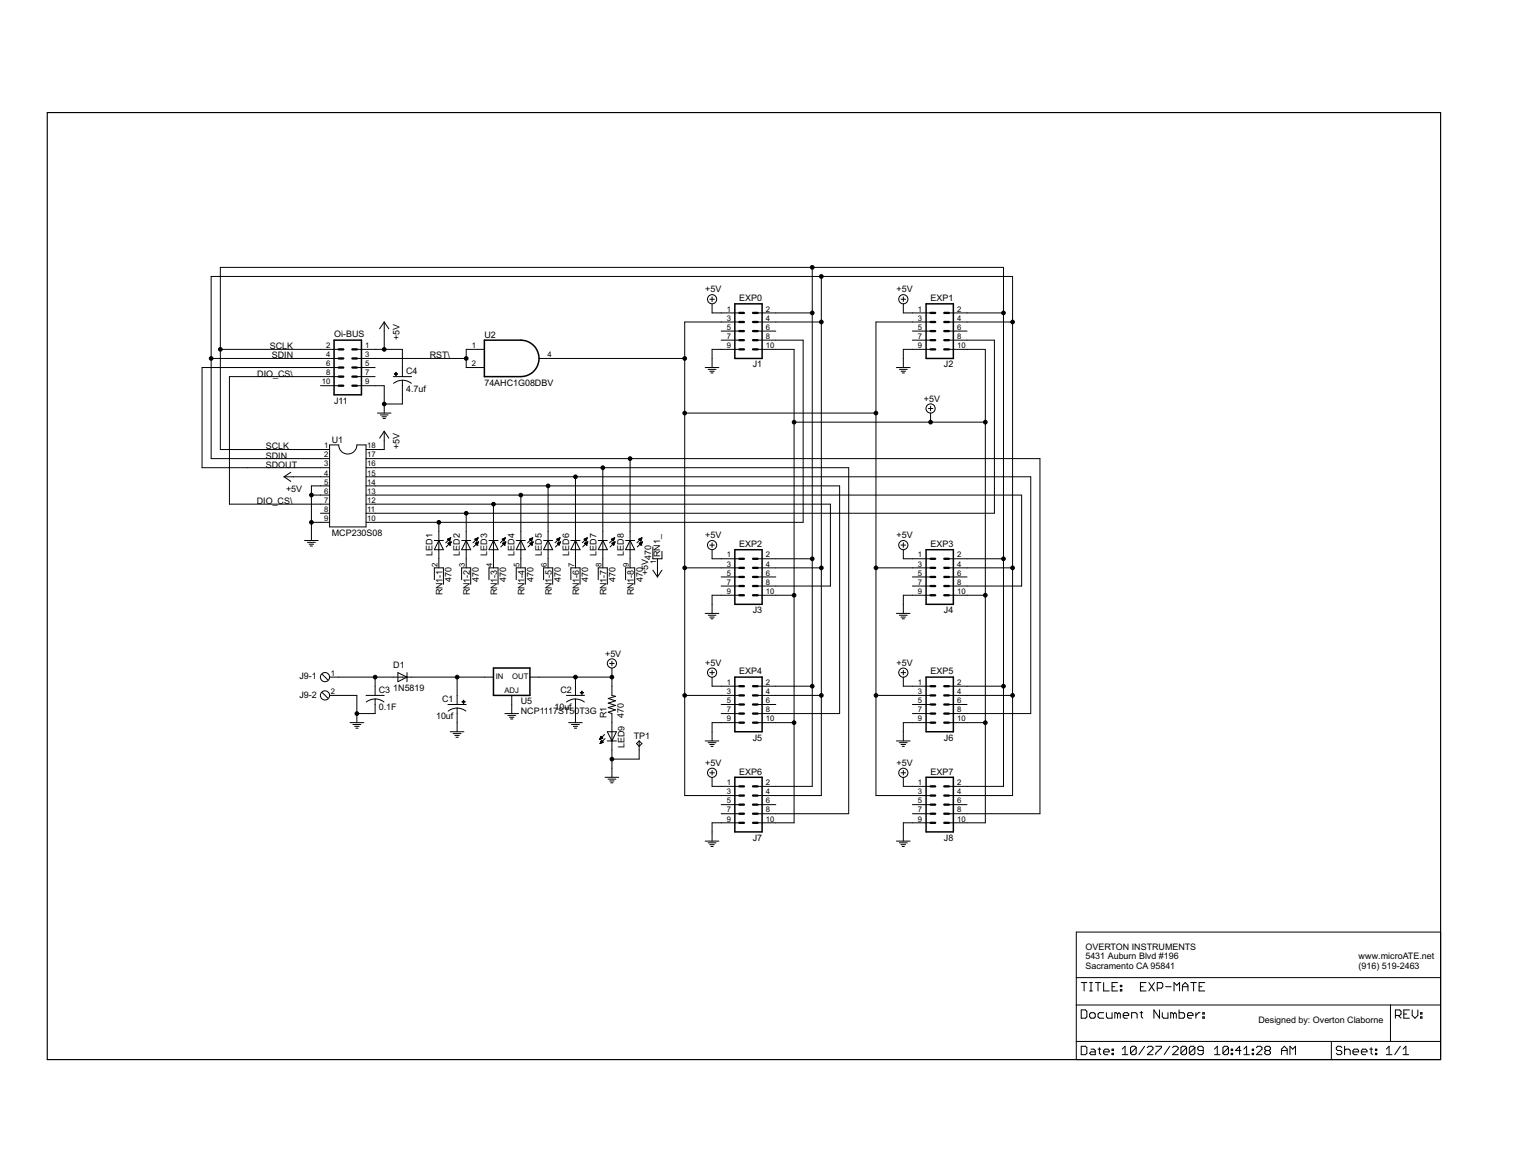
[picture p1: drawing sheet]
<svg xmlns="http://www.w3.org/2000/svg" width="279mm" height="216mm" viewBox="0 0 279 216" stroke-linecap="round" stroke-linejoin="round" font-family="sans-serif">
<g fill="#000" stroke="#000" stroke-width=".18">
<path d="M38.9 50.9h112.3zM40.6 49.2h108.9zM70.7 59.3l.9 1.2zM126 59.3h6.7zM130.6 55.1h.9zM131.1 55.9v1.7zM131.1 54.7v.8zM131.1 57.6h1.6zM132.7 57.6h3.4zM132.7 59.3h3.4zM142.8 57.6h6.7zM142.8 59.3h8.4z"/>
<path d="M139.4 57.6h3.4zM139.4 59.3h3.4zM149.5 49.2h35.2zM149.5 49.2v8.4zM149.5 57.6v45.2zM151.2 50.9h35.2zM151.2 50.9v8.4zM161.2 59.3h6.7zM165.8 55.1h.9zM166.3 55.9v1.7zM166.3 54.7v.8zM166.3 57.6h1.6z"/>
<path d="M167.9 57.6h3.4zM167.9 59.3h3.4zM174.6 57.6h3.4zM174.6 59.3h3.4zM178 57.6h6.7zM184.7 49.2v8.4zM178 59.3h8.4zM186.4 50.9v8.4zM37.2 67.6v18.5zM38.9 66h20.1zM38.9 50.9v15.1zM40.6 64.3h18.4z"/>
<path d="M40.6 49.2v15.1zM42.2 69.3h16.8zM37.2 67.6h21.8zM59 64.3h3.3zM59 66h3.3zM59 67.6h3.3zM59 69.3h3.3zM59 71h3.3zM69 64.3h1.7zM69 71h1.7zM69 66h16.8zM65.7 64.3h3.3z"/>
<path d="M65.7 66h3.3zM65.7 67.6h3.3zM65.7 69.3h3.3zM65.7 71h3.3zM70.7 59.3l-.8 1.2zM70.7 60.9v3.4zM70.7 71v3.4zM70.7 74.4h3.4zM70.7 79.4l.9 1.2zM70.7 59.3v1.6zM70.7 74.4v1.6zM70.5 77h.4z"/>
<path d="M70.3 76.7h.8zM70 76.4h1.4zM69.5 76h2.5zM72.4 69.3h3.4zM74.1 64.3v3.3zM70.7 64.3h3.4zM74.1 72.7v1.7zM74.1 70v1zM74.1 67.6v1.7zM74.1 71v1.7zM85.8 64.3v1.7zM85.8 66v1.6z"/>
<path d="M85.8 64.3h3.4zM85.8 67.6h3.4zM102.6 66h23.4zM99.2 66h3.4zM126 66v10zM126 59.3v6.7zM126 76h35.2zM131.1 64.3v1.7zM131.1 66v1.6zM130.9 68.6h.4zM130.6 68.3h.9zM130.3 68h1.5z"/>
<path d="M129.8 67.6h2.5zM131.1 64.3h1.6zM132.7 60.9h3.4zM132.7 62.6h3.4zM132.7 64.3h3.4zM139.4 60.9h3.4zM139.4 62.6h3.4zM139.4 64.3h3.4zM146.2 64.3v13.4zM142.8 64.3h3.4zM146.2 77.7h25.1zM142.8 62.6h5z"/>
<path d="M161.2 59.3v16.7zM166.3 64.3v1.7zM166.3 64.3h1.6zM166.3 66v1.6zM166.1 68.6h.4zM165.8 68.3h.9zM165.5 68h1.5zM165 67.6h2.5zM167.9 60.9h3.4zM167.9 62.6h3.4zM167.9 64.3h3.4zM170.9 75.2h.8z"/>
<path d="M171.3 77.7h10.1zM171.3 76v1.7zM171.3 74.8v.8zM174.6 60.9h3.4zM174.6 62.6h3.4zM174.6 64.3h3.4zM181.4 64.3v13.4zM178 64.3h3.4zM178 62.6h5zM37.2 86.1h8.4zM38.9 84.4h20.1zM38.9 66v18.4z"/>
<path d="M40.6 82.7h18.4zM40.6 64.3v18.4zM42.2 69.3v23.5zM45.6 86.1h13.4zM52.3 87.8l1.2 .8zM52.3 87.8l1.2-.9zM54 87.8h5zM52.3 87.8h1.7zM57.3 91.1v5zM57.3 96.1v1.7zM57.3 89.4v1.7zM57.3 97.8v1.7z"/>
<path d="M56.6 99.8h1.4zM56 99.5h2.6zM57.3 91.1h1.7zM57.3 96.1h1.7zM57.3 89.4h1.7zM42.2 92.8h16.8zM59 82.7h1.7zM59 84.4h1.7zM59 86.1h1.7zM59 87.8h1.7zM59 89.4h1.7zM59 91.1h1.7z"/>
<path d="M59 92.8h1.7zM59 94.5h1.7zM59 96.1h1.7zM60.7 81.9v15.1zM60.7 97h6.7zM60.7 81.9h1.6zM67.4 81.9v15.1zM65.7 81.9h1.7zM69 82.7h1.7zM69 96.1h11.8zM69 94.5h16.8zM69 92.8h21.8z"/>
<path d="M69 91.1h26.9zM69 89.4h31.9zM69 87.8h36.9zM69 86.1h42zM69 84.4h47zM67.4 96.1h1.6zM67.4 94.5h1.6zM67.4 92.8h1.6zM67.4 91.1h1.6zM67.4 89.4h1.6zM67.4 87.8h1.6zM67.4 86.1h1.6z"/>
<path d="M67.4 84.4h1.6zM67.4 82.7h1.6zM70.7 79.4l-.8 1.2zM70.7 81v1.7zM70.7 79.4v1.6zM79.9 99.5h.9zM80.8 96.1h67zM80.8 96.1v1.7zM80.8 99.5l.8 1.7zM80.8 99.5h.8zM80.8 97.8v1.7zM82 99.9l1-.9z"/>
<path d="M82.4 99.3l.6-.3zM82.4 99.2h.4zM82.4 99.3h.4zM82.4 100l.6-.3zM82.5 100h.4zM82.5 99.4h.3zM82.6 99.2h.3zM82.6 99.9h.4zM82.6 99.5h.1zM82.4 99.3l.3 .3zM82.7 99.1h.2zM82.8 99.8h.2z"/>
<path d="M83 99l-.3 .6zM83 99.7l-.2 .6zM85 99.5h.8zM85.8 94.5h97.2zM85.8 94.5v3.3zM85.8 99.5l.8 1.7zM85.8 99.5h.8zM85.8 97.8v1.7zM87.1 99.9l.9-.9zM87.4 99.3l.6-.3zM87.4 99.3h.5zM87.4 99.2h.5z"/>
<path d="M87.5 100l.6-.3zM87.5 100h.5zM87.5 99.4h.3zM87.6 99.4h.2zM87.6 99.2h.3zM87.7 99.5h.1zM87.7 99.9h.3zM87.4 99.3l.3 .3zM87.8 99.1h.1zM87.8 99.8h.2zM88 99l-.3 .6zM88.1 99.7l-.3 .6z"/>
<path d="M90 99.5h.8zM90.8 92.8h62zM90.8 92.8v5zM90.8 99.5l.9 1.7zM90.8 99.5h.9zM90.8 97.8v1.7zM92.1 99.9l.9-.9zM92.4 99.3l.6-.3zM92.5 99.2h.4zM92.5 99.3h.4zM92.5 100l.6-.3zM92.5 100h.5z"/>
<path d="M92.5 99.4h.4zM92.6 99.4h.2zM92.6 99.2h.3zM92.7 99.5h.1zM92.7 99.9h.3zM92.4 99.3l.4 .3zM92.8 99.1h.2zM92.9 99.8h.1zM93 99l-.2 .6zM93.1 99.7l-.3 .6zM95 99.5h.9zM95.9 91.1h92.1z"/>
<path d="M95.9 91.1v6.7zM95.9 99.5l.8 1.7zM95.9 99.5h.8zM95.9 97.8v1.7zM97.1 99.9l.9-.9zM97.5 99.3l.5-.3zM97.5 99.2h.4zM97.5 99.3h.4zM97.5 100l.6-.3zM97.6 100h.4zM97.6 99.4h.3zM97.6 99.2h.4z"/>
<path d="M97.7 99.5h.1zM97.7 99.9h.3zM97.5 99.3l.3 .3zM97.8 99.1h.2zM97.9 99.8h.2zM98 99l-.2 .6zM98.1 99.7l-.2 .6zM100.1 99.5h.8zM100.9 89.4h53.6zM100.9 89.4v8.4zM100.9 99.5l.8 1.7zM100.9 99.5h.8z"/>
<path d="M100.9 97.8v1.7zM102.2 99.9l.9-.9zM102.5 99.3l.6-.3zM102.5 99.2h.5zM102.5 99.3h.4zM102.6 100l.5-.3zM102.6 100h.5zM102.6 99.4h.3zM102.7 99.4h.2zM102.7 99.2h.3zM102.7 99.5h.1zM102.8 99.9h.3z"/>
<path d="M102.5 99.3l.3 .3zM102.8 99.1h.2zM102.9 99.8h.2zM103.1 99l-.3 .6zM103.1 99.7l-.2 .6zM105.1 99.5h.8zM105.9 87.8h83.8zM105.9 87.8v10zM105.9 99.5l.9 1.7zM105.9 99.5h.9zM105.9 97.8v1.7zM107.2 99.9l.9-.9z"/>
<path d="M107.5 99.3l.6-.3zM107.5 99.2h.5zM107.6 99.3h.4zM107.6 100l.6-.3zM107.6 100h.5zM107.6 99.4h.3zM107.7 99.4h.2zM107.7 99.2h.3zM107.8 99.5h.1zM107.8 99.9h.3zM107.5 99.3l.3 .3zM107.9 99.1h.2z"/>
<path d="M107.9 99.8h.2zM108.1 99l-.3 .6zM108.2 99.7l-.3 .6zM110.1 99.5h.9zM111 86.1h45.2zM111 86.1v11.7zM111 99.5l.8 1.7zM111 99.5h.8zM111 97.8v1.7zM112.2 99.9l.9-.9zM112.5 99.3l.6-.3zM112.6 99.3h.4z"/>
<path d="M112.6 99.2h.4zM112.6 100l.6-.3zM112.6 100h.5zM112.7 99.4h.3zM112.7 99.4h.2zM112.7 99.2h.4zM112.8 99.5h.1zM112.8 99.9h.3zM112.5 99.3l.4 .3zM112.9 99.1h.2zM113 99.8h.2zM113.1 99l-.2 .6z"/>
<path d="M113.2 99.7l-.2 .6zM115.1 99.5h.9zM116 84.4h75.4zM116 84.4v13.4zM116 99.5l.8 1.7zM116 99.5h.8zM116 97.8v1.7zM117.2 99.9l1-.9zM117.6 99.3l.6-.3zM117.6 99.2h.4zM117.6 99.3h.4zM117.6 100l.6-.3z"/>
<path d="M117.7 100h.4zM117.7 99.4h.3zM117.8 99.4h.2zM117.8 99.2h.3zM117.8 99.9h.4zM117.8 99.5h.1zM117.6 99.3l.3 .3zM117.9 99.1h.2zM118 99.8h.2zM118.2 99l-.3 .6zM118.2 99.7l-.2 .6zM147.8 62.6v33.5z"/>
<path d="M152.8 92.8v15.1zM154.5 89.4v41.9zM156.2 86.1v63.7zM183 62.6v31.9zM188 91.1v16.8zM189.7 87.8v43.5zM191.4 84.4v65.4zM57.1 100.5h.4zM56.9 100.2h.8zM80.8 99.5l-.9 1.7zM79.9 101.2h.9zM79.9 104.5v2.2z"/>
<path d="M80.8 101.2v1.6zM80.8 101.2h.8zM80.8 99.5v1.7zM80.8 102.8v1.7zM79.9 104.5h1.7zM81.6 104.5v3zM83 99.7l-.9 1zM82.5 100.1h.4zM82.6 100.1h.3zM82.6 100.2h.2zM82.7 100.3h.1zM82.4 100l.4 .3z"/>
<path d="M85.8 99.5l-.8 1.7zM85 101.2h.8zM85 104.5v2.2zM85.8 101.2v1.6zM85.8 101.2h.8zM85.8 99.5v1.7zM85.8 102.8v1.7zM85 104.5h1.6zM86.6 104.5v3zM88.1 99.7l-1 1zM87.5 100.1h.4zM87.6 100.1h.3z"/>
<path d="M87.7 100.2h.2zM87.7 100.3h.1zM87.5 100l.3 .3zM90.8 99.5l-.8 1.7zM90 101.2h.8zM90 104.5v2.2zM90.8 101.2v1.6zM90.8 101.2h.9zM90.8 99.5v1.7zM90.8 102.8v1.7zM90 104.5h1.7zM91.7 104.5v3z"/>
<path d="M93.1 99.7l-.9 1zM92.6 100.1h.4zM92.6 100.1h.3zM92.7 100.2h.2zM92.8 100.3h.1zM92.5 100l.3 .3zM95.9 99.5l-.9 1.7zM95 101.2h.9zM95 104.5v2.2zM95.9 101.2v1.6zM95.9 101.2h.8zM95.9 99.5v1.7z"/>
<path d="M95.9 102.8v1.7zM95 104.5h1.7zM96.7 104.5v3zM97.2 100.7l.9-1zM97.6 100.1h.4zM97.7 100.1h.3zM97.7 100.2h.2zM97.8 100.3h.1zM97.5 100l.4 .3zM100.9 99.5l-.8 1.7zM100.1 101.2h.8zM100.1 104.5v2.2z"/>
<path d="M100.9 101.2v1.6zM100.9 101.2h.8zM100.9 99.5v1.7zM100.9 102.8v1.7zM100.1 104.5h1.6zM101.7 104.5v3zM103.1 99.7l-.9 1zM102.6 100.1h.4zM102.7 100.1h.3zM102.8 100.2h.2zM102.8 100.3h.1zM102.6 100l.3 .3z"/>
<path d="M105.9 99.5l-.8 1.7zM105.1 101.2h.8zM105.1 104.5v2.2zM105.9 101.2v1.6zM105.9 101.2h.9zM105.9 99.5v1.7zM105.9 102.8v1.7zM105.1 104.5h1.7zM106.8 104.5v3zM107.3 100.7l.9-1zM107.7 100.1h.4zM107.7 100.1h.3z"/>
<path d="M107.8 100.2h.2zM107.9 100.3h.1zM107.6 100l.3 .3zM111 99.5l-.9 1.7zM110.1 101.2h.9zM110.1 104.5v2.2zM111 101.2v1.6zM111 101.2h.8zM111 99.5v1.7zM111 102.8v1.7zM110.1 104.5h1.7zM111.8 104.5v3z"/>
<path d="M113.2 99.7l-.9 1zM112.7 100.1h.4zM112.8 100.1h.3zM112.8 100.2h.2zM112.9 100.3h.1zM112.6 100l.4 .3zM116 99.5l-.9 1.7zM115.1 101.2h.9zM115.1 104.5v2.2zM116 101.2v1.6zM116 101.2h.8zM116 99.5v1.7z"/>
<path d="M116 102.8v1.7zM115.1 104.5h1.7zM116.8 104.5v3zM118.2 99.7l-.9 1zM117.7 100.1h.4zM117.8 100.1h.3zM117.8 100.2h.2zM117.9 100.3h.1zM117.6 100l.4 .3zM120.2 102.8h1.6zM120.2 100.7v2.1zM121 102.8v1.7z"/>
<path d="M121 104.5v1.7zM120.2 104.9l.8 1.3zM121.8 101.5v1.3zM121.8 104.9l-.8 1.3zM126 76v28.5zM130.6 100.3h.9zM131.1 109.6v1.6zM131.1 111.2v1.7zM131.1 101.2v1.6zM131.1 99.9v.9zM130.9 113.9h.4zM130.6 113.6h.9z"/>
<path d="M130.3 113.2h1.5zM129.8 112.9h2.5zM131.1 102.8h1.6zM131.1 109.6h1.6zM126 104.5h6.7zM132.7 102.8h3.4zM132.7 104.5h3.4zM132.7 106.2h3.4zM132.7 107.9h3.4zM132.7 109.6h3.4zM142.8 109.6h3.4zM142.8 102.8h6.7z"/>
<path d="M142.8 104.5h8.4zM139.4 102.8h3.4zM139.4 104.5h3.4zM139.4 106.2h3.4zM139.4 107.9h3.4zM139.4 109.6h3.4zM146.2 77.7v31.9zM149.5 102.8v23.5zM151.2 59.3v45.2zM142.8 107.9h10zM161.2 76v28.5zM165.8 100.3h.9z"/>
<path d="M166.3 109.6v1.6zM166.3 109.6h1.6zM166.3 111.2v1.7zM166.3 101.2v1.6zM166.3 99.9v.9zM166.1 113.9h.4zM165.8 113.6h.9zM165.5 113.2h1.5zM165 112.9h2.5zM166.3 102.8h1.6zM161.2 104.5h6.7zM167.9 102.8h3.4z"/>
<path d="M167.9 104.5h3.4zM167.9 106.2h3.4zM167.9 107.9h3.4zM167.9 109.6h3.4zM178 109.6h3.4zM174.6 102.8h3.4zM174.6 104.5h3.4zM174.6 106.2h3.4zM174.6 107.9h3.4zM174.6 109.6h3.4zM181.4 77.7v31.9zM178 102.8h6.7z"/>
<path d="M184.7 57.6v45.2zM178 104.5h8.4zM186.4 59.3v45.2zM178 107.9h10zM59.3 124.1l1 1zM59.3 127.5l1 1zM62.3 128h3.4zM60.7 124.6h1.6zM60.7 128h1.6zM64.4 133h2.6zM65 133.3h1.4zM65.3 133.7h.8z"/>
<path d="M65.5 134h.4zM65.7 128v3.3zM65.7 131.3v1.7zM67.4 128h3.3zM65.7 131.3h3.3zM62.3 124.6h6.7zM69 124.6v1.7zM69 128.7v1zM69 126.3v1.7zM69 129.7v1.6zM69 124.6h3.4zM72.4 124.6h1.7z"/>
<path d="M73.2 125.5l1.7-.9zM73.2 123.8v1.7zM73.2 123.8l1.7 .8zM74.9 123.8v.8zM74.9 124.6v.9zM75.8 124.6h8.3zM74.1 124.6h1.7zM82.9 134.7h2.5zM83.4 135h1.5zM83.7 135.4h.8zM83.9 135.7h.4zM84.1 124.6h5.1z"/>
<path d="M84.1 124.6v3.4zM84.1 130.3v1zM84.1 128v1.7zM84.1 131.3v1.7zM84.1 133v1.7zM82.4 129.7h3.4zM89.2 124.6h1.6zM92.9 131.3h2.5zM93.5 131.7h1.4zM93.8 132h.8zM94 132.3h.4zM94.2 129.7v1.6z"/>
<path d="M94.2 128v1.7zM99.2 124.6h6.7zM97.5 124.6h1.7zM104.7 133h2.5zM105.2 133.3h1.4zM105.5 133.7h.8zM105.7 134h.4zM105.9 124.6h6.7zM105.9 124.6v1.7zM105.9 128.7v1zM105.9 126.3v1.7zM105.9 129.7v1.6z"/>
<path d="M105.9 131.3v1.7zM104.2 128h3.4zM110.6 135.5l-.2 .6zM110.4 136h.1zM110.4 136h.3zM110.4 135.9h.4zM110.7 136.3l-.3 .6zM110.5 135.8h.4zM110.5 136.8h.1zM110.5 135.8h.3zM110.5 136.7h.3zM110.5 135.7h.3z"/>
<path d="M110.5 136.7h.4zM110.6 136.6h.4zM110.6 135.6h.1zM110.6 136.5h.3zM110.6 135.5l.4 .4zM110.7 136.4h.1zM110.7 136.3l.3 .3zM110.4 136.1l.6-.2zM110.4 136.9l.6-.3zM111.3 135.2l-.9 .9zM111.4 136l-1 .9zM112 131.1l1.3-.4z"/>
<path d="M112 130.2l1.3-.4zM112 129.4l1.3-.4zM112 128.6l1.3-.4zM112.2 122.1h.9zM112.6 124.6v1.7zM112.6 138v1.7zM112.6 139.7h5zM112.6 126.3v1.7zM112.6 131.3v1.7zM112 131.1l.6 .2zM111.8 134.7l.8 1.7zM111.8 136.4h.8z"/>
<path d="M112.6 136.4v1.6zM112.6 133v1.7zM111.8 134.7h.8zM112.6 134.7v1.7zM112.6 123v1.6zM112.6 121.7v.8zM112 130.2l1.3 .5zM112 129.4l1.3 .4zM112 128.6l1.3 .4zM112.6 128l.7 .2zM113.5 134.7l-.9 1.7zM112.6 136.4h.9z"/>
<path d="M112.6 134.7h.9zM117.2 136.9l.4-.5zM117.6 138v1.7zM117.6 136.4v1.6zM117.6 136.4l.6 .5zM117.2 136.9l.4 .5zM118.2 136.9l-.6 .5zM126 104.5v23.5zM130.6 123.8h.9zM131.1 133v1.7zM131.1 133h1.6zM131.1 134.7v1.7z"/>
<path d="M131.1 124.6v1.7zM131.1 123.4v.8zM130.9 137.4h.4zM130.6 137h.9zM130.3 136.7h1.5zM129.8 136.4h2.5zM131.1 126.3h1.6zM126 128h6.7zM132.7 126.3h3.4zM132.7 128h3.4zM132.7 129.7h3.4zM132.7 131.3h3.4z"/>
<path d="M132.7 133h3.4zM142.8 133h3.4zM142.8 126.3h6.7zM142.8 128h8.4zM139.4 126.3h3.4zM139.4 128h3.4zM139.4 129.7h3.4zM139.4 131.3h3.4zM139.4 133h3.4zM146.2 109.6v23.4zM149.5 126.3v18.4zM151.2 104.5v23.5z"/>
<path d="M151.2 128v18.4zM142.8 131.3h11.7zM161.2 104.5v23.5zM165.8 123.8h.9zM166.3 133v1.7zM166.3 133h1.6zM166.3 134.7v1.7zM166.3 124.6v1.7zM166.3 123.4v.8zM166.1 137.4h.4zM165.8 137h.9zM165.5 136.7h1.5z"/>
<path d="M165 136.4h2.5zM166.3 126.3h1.6zM161.2 128h6.7zM167.9 126.3h3.4zM167.9 128h3.4zM167.9 129.7h3.4zM167.9 131.3h3.4zM167.9 133h3.4zM178 133h3.4zM174.6 126.3h3.4zM174.6 128h3.4zM174.6 129.7h3.4z"/>
<path d="M174.6 131.3h3.4zM174.6 133h3.4zM181.4 109.6v23.4zM178 126.3h6.7zM184.7 102.8v23.5zM178 128h8.4zM186.4 104.5v23.5zM178 131.3h11.7zM111.4 143.1h2.5zM111.9 143.4h1.4zM112.2 143.7h.8zM112.4 144.1h.4z"/>
<path d="M112.6 139.7v1.7zM112.6 141.4v1.7zM126 128v18.4zM130.6 142.2h.9zM131.1 151.4v1.7zM131.1 151.4h1.6zM131.1 153.1v1.7zM131.1 143.1v1.6zM131.1 141.8v.8zM130.9 155.8h.4zM130.6 155.5h.9zM130.3 155.1h1.5z"/>
<path d="M129.8 154.8h2.5zM131.1 144.7h1.6zM126 146.4h6.7zM132.7 144.7h3.4zM132.7 146.4h3.4zM132.7 148.1h3.4zM132.7 149.8h3.4zM132.7 151.4h3.4zM142.8 151.4h3.4zM142.8 144.7h6.7zM142.8 146.4h8.4zM139.4 144.7h3.4z"/>
<path d="M139.4 146.4h3.4zM139.4 148.1h3.4zM139.4 149.8h3.4zM139.4 151.4h3.4zM146.2 133v18.4zM142.8 149.8h13.4zM161.2 128v18.4zM165.8 142.2h.9zM166.3 151.4v1.7zM166.3 151.4h1.6zM166.3 153.1v1.7zM166.3 143.1v1.6z"/>
<path d="M166.3 141.8v.8zM166.1 155.8h.4zM165.8 155.5h.9zM165.5 155.1h1.5zM165 154.8h2.5zM166.3 144.7h1.6zM161.2 146.4h6.7zM167.9 144.7h3.4zM167.9 146.4h3.4zM167.9 148.1h3.4zM167.9 149.8h3.4zM167.9 151.4h3.4z"/>
<path d="M178 151.4h3.4zM174.6 144.7h3.4zM174.6 146.4h3.4zM174.6 148.1h3.4zM174.6 149.8h3.4zM174.6 151.4h3.4zM181.4 133v18.4zM178 144.7h6.7zM184.7 126.3v18.4zM178 146.4h8.4zM186.4 128v18.4zM178 149.8h13.4z"/>
<path d="M198.1 179.9h67.1zM198.1 171.6v8.3zM198.1 171.6h67.1zM265.2 171.6v8.3zM265.2 179.9v5.1zM198.1 195h46.9zM198.1 191.7v3.3zM198.1 191.7h46.9zM198.1 185v6.7zM198.1 179.9v5.1zM199 192.6v1.5zM199 194.1h.8z"/>
<path d="M199 180.8h1zM199 185.9v1.5zM199 187.4h.8zM199.5 180.8v1.6zM199.8 194.1l.2-.2zM199 192.6h.8zM199.8 187.4l.2-.2zM199 185.9h.8zM200 192.8v1.1zM199.8 192.6l.2 .2zM200 186.1v1.1zM199.8 185.9l.2 .2z"/>
<path d="M200.6 193.9l.2-.3zM200.6 182.4h.5zM200.6 180.8h.5zM200.6 186.6v.6zM200.6 187.2l.2 .2zM200.8 193.1h.5zM200.6 193.9l.2 .2zM200.8 193.6h.8zM200.8 180.8v1.6zM200.8 187.4h.5zM200.8 186.4l-.2 .2zM201.3 193.1l.3 .3z"/>
<path d="M201.3 187.4l.3-.2zM200.8 186.4h.5zM201.6 193.4v.7zM200.8 194.1h.8zM201.6 180.8h1zM201.6 186.6v.6zM201.3 186.4l.3 .2zM202.1 193.1h.5zM202.1 180.8v1.6zM202.1 186.6v.6zM202.1 187.2l.3 .2zM202.4 192.8v1.1z"/>
<path d="M202.4 193.9l.2 .2zM202.4 186.4l-.3 .2zM202.4 187.4h.7zM203.1 193.4v.5zM203.1 193.4l.3-.3zM203.1 180.8v1.6zM203.1 182.4h1.1zM202.4 186.4h.7zM203.1 193.9l.3 .2zM203.4 193.1h.5zM203.6 186.4v.8zM203.6 187.2l.3 .2z"/>
<path d="M203.4 194.1h.5zM203.9 193.1l.3 .3zM203.9 187.4h.8zM204.2 193.4v.2zM203.1 193.6h1.1zM204.7 193.1h.2zM204.7 193.1v.3zM204.7 193.9h.2zM204.7 193.9v.2zM204.7 180.8v1.6zM204.7 182.4h1zM204.7 181.6h.5z"/>
<path d="M204.7 186.4v1zM204.9 193.1v.3zM204.7 193.4h.2zM204.9 193.9v.2zM204.7 194.1h.2zM205.2 186.4v1zM205.2 186.4h.2zM205.4 186.4l.3 .2zM204.7 180.8h1zM205.7 186.6v.8zM205.7 186.6l.3-.2zM206 186.4l.2 .2z"/>
<path d="M206.2 181.4h.3zM206.2 181.4v.2zM206.2 182.1h.3zM206.2 182.1v.3zM206.2 186.6v.8zM206.5 181.4v.2zM206.2 181.6h.3zM206.5 182.1v.3zM206.2 182.4h.3zM207.1 192.6l-.5 .5zM206.6 194.1h1zM206.7 186.6v.6z"/>
<path d="M206.7 186.6l.3-.2zM206.7 187.2l.3 .2zM207 186.4h.5zM207.1 192.6v1.5zM207 187.4h.5zM207.5 186.4l.3 .2zM207.8 186.6v.3zM206.7 186.9h1.1zM208.1 192.8v1.1zM208.1 192.8l.3-.2zM208.1 193.9l1-1.1zM208.3 186.4v1z"/>
<path d="M208.3 186.4h.7zM208.4 192.6h.5zM208.1 193.9l.3 .2zM208.9 192.6l.2 .2zM208.4 194.1h.5zM209 186.4l.3 .2zM209.1 192.8v1.1zM209.1 193.9l-.2 .2zM209.3 186.6v.8zM210.7 192.6l-1.1 1.5zM209.8 186.4h.5zM209.9 180.8v1.6z"/>
<path d="M209.9 182.4h1zM209.9 181.6h.5zM210.1 186.1v1.1zM210.1 187.2l.2 .2zM209.9 180.8h1zM211.2 194.1l1-1zM211.2 192.8l.2-.2zM211.5 180.8l1 1.6zM211.4 192.6h.6zM211.2 194.1h1zM212.2 192.8v.3zM212 192.6l.2 .2z"/>
<path d="M212.4 185.9v1.5zM212.4 185.9l1 1.5zM212.5 180.8l-1 1.6zM212.7 192.6h1.1zM212.7 193.9v.2zM213 180.8v1.6zM213 180.8h.8zM213.4 185.9v1.5zM213.8 192.6v.2zM213.8 192.8l-1.1 1.1zM213.8 180.8l.2 .3zM213 181.9h.8z"/>
<path d="M213.9 186.4v.8zM213.9 187.2l.3 .2zM214 181.1v.5zM214 181.6l-.2 .3zM214.2 187.4h.8zM215.3 192.6l-1 1.5zM214.5 181.6h1.1zM215 186.4v1zM215.5 186.4v1zM215.5 186.4h.2zM215.7 186.4l.3 .2zM215.8 194.1l1.1-1z"/>
<path d="M216 186.6v.8zM216 186.6l.2-.2zM215.8 192.8l.3-.2zM216.1 180.8v1.6zM216.1 180.8l.5 .6zM216.2 186.4l.3 .2zM216.5 186.6v.8zM216.1 192.6h.5zM216.6 181.4l.5-.6zM215.8 194.1h1.1zM216.9 192.8v.3zM216.6 192.6l.3 .2z"/>
<path d="M217 185.9v1.5zM217 187.4h.8zM217.1 180.8v1.6zM217.4 192.8v1.1zM217.4 192.8l.2-.2zM218.4 192.8l-1 1.1zM217.6 192.6h.5zM217.4 193.9l.2 .2zM217.6 181.4v1zM217.6 181.4l.5-.6zM217.6 181.6h1.1zM217.8 187.4l.2-.2z"/>
<path d="M217 186.4h.8zM218 186.6v.6zM217.8 186.4l.2 .2zM218.1 192.6l.3 .2zM217.6 194.1h.5zM218.1 180.8l.6 .6zM218.4 192.8v1.1zM218.1 194.1l.3-.2zM218.6 186.6v.6zM218.6 186.6l.2-.2zM218.7 181.4v1zM218.6 187.2l.2 .2z"/>
<path d="M218.8 186.4h.5zM218.9 192.8v1.1zM218.9 192.8l.3-.2zM219.9 192.8l-1 1.1zM219.2 192.6h.5zM218.9 193.9l.3 .2zM219.2 180.8h1zM218.8 187.4h.5zM219.3 186.4l.3 .2zM219.6 186.6v.3zM218.6 186.9h1zM219.7 192.6l.2 .2z"/>
<path d="M219.2 194.1h.5zM219.7 180.8v1.6zM219.9 192.8v1.1zM219.9 193.9l-.2 .2zM220.1 186.4v1zM220.1 186.9l.5-.5zM220.5 193.9l.2 .2zM220.5 192.8v.3zM220.5 193.1l.2 .3zM220.6 186.4h.3zM220.7 194.1h.5zM220.7 192.6l-.2 .2z"/>
<path d="M220.7 193.4h.8zM220.7 180.8v1.6zM220.7 182.4h1zM220.7 181.6h.5zM221.2 194.1l.3-.2zM220.7 192.6h.5zM221.4 186.4h.3zM221.4 186.4v.2zM221.4 187.2h.3zM221.4 187.2v.2zM221.5 192.8v1.1zM221.2 192.6l.3 .2z"/>
<path d="M221.7 186.4v.2zM221.4 186.6h.3zM221.7 187.2v.2zM221.4 187.4h.3zM220.7 180.8h1zM224 192.6l-.5 .5zM223.5 194.1h1.1zM224 192.6v1.5zM225.1 192.8v1.1zM225.1 192.8l.2-.2zM226.1 192.8l-1 1.1zM225.3 192.6h.5z"/>
<path d="M225.1 193.9l.2 .2zM225.8 192.6l.3 .2zM225.3 194.1h.5zM226.1 192.8v1.1zM226.1 193.9l-.3 .2zM226.6 193.1h.3zM226.6 193.1v.3zM226.6 193.9h.3zM226.6 193.9v.2zM226.9 193.1v.3zM226.6 193.4h.3zM226.9 193.9v.2z"/>
<path d="M226.6 194.1h.3zM227.4 193.4h1zM228.2 192.6v1.5zM228.2 192.6l-.8 .8zM229.4 192.6l-.5 .5zM228.9 194.1h1.1zM229.4 192.6v1.5zM230.5 193.1h.2zM230.5 193.1v.3zM230.5 193.9h.2zM230.5 193.9v.2zM230.7 193.1v.3z"/>
<path d="M230.5 193.4h.2zM230.7 193.9v.2zM230.5 194.1h.2zM231.2 194.1l1.1-1zM231.5 192.6l-.3 .2zM231.5 192.6h.5zM231.2 194.1h1.1zM232.3 192.8v.3zM232 192.6l.3 .2zM232.8 192.8l.2-.2zM232.8 193.6v.3zM232.8 193.6l.2-.2z"/>
<path d="M232.8 192.8v.3zM233 192.6h.6zM232.8 193.9l.2 .2zM232.8 193.1l.2 .3zM233 193.4h.6zM233.6 192.6l.2 .2zM233.6 193.4l.2 .2zM233 194.1h.6zM233.8 192.8v.3zM233.8 193.1l-.2 .3zM233.8 193.6v.3zM233.8 193.9l-.2 .2z"/>
<path d="M235.9 193.1v1zM236.4 192.6l-.5 .5zM235.9 193.4h1zM236.4 192.6l.5 .5zM236.9 193.1v1zM237.4 192.6v1.5zM237.4 192.6l.5 .5zM238.4 192.6l-.5 .5zM238.4 192.6v1.5zM245 191.7v3.3zM245 191.7h10.9zM245 195h20.2z"/>
<path d="M246 192.8v.3zM246 193.1l.2 .3zM246.2 192.6l-.2 .2zM246.2 193.4h.5zM246 193.9l.2 .2zM246.2 192.6h.5zM246.7 193.4l.3 .2zM246.2 194.1h.5zM246.7 192.6l.3 .2zM247 193.6v.3zM247 193.9l-.3 .2zM247.5 192.6v1.5z"/>
<path d="M247.5 193.4l.3-.3zM247.8 193.1h.5zM248.3 193.1l.2 .3zM248.5 193.4v.7zM249 193.4v.5zM249 193.4l.3-.3zM249 193.9l.3 .2zM249.3 193.1h.5zM249.3 194.1h.5zM249.8 193.1l.3 .3zM250.1 193.4v.2zM249 193.6h1.1z"/>
<path d="M250.6 193.4v.5zM250.6 193.4l.2-.3zM250.6 193.9l.2 .2zM250.8 193.1h.6zM250.8 194.1h.6zM251.4 193.1l.2 .3zM251.6 193.4v.2zM250.6 193.6h1zM252.1 193.1h.5zM252.4 192.8v1.1zM252.4 193.9l.2 .2zM253.2 193.1h.2z"/>
<path d="M253.2 193.1v.3zM253.2 193.9h.2zM253.2 193.9v.2zM253.4 193.1v.3zM253.2 193.4h.2zM253.4 193.9v.2zM253.2 194.1h.2zM255.7 192.6l-.5 .5zM255.2 194.1h1zM255.7 192.6v1.5zM255.9 185v6.7zM198.1 185h57.8z"/>
<path d="M255.9 191.7h9.3zM257.7 192.6l-1 1.5zM256.8 185.9v1.5zM256.8 185.9h.8zM257.4 186.9l.5 .5zM257.6 185.9l.3 .2zM256.8 186.9h.8zM257.9 186.1v.5zM257.9 186.6l-.3 .3zM258.8 192.6l-.5 .5zM258.3 194.1h1zM258.4 185.9v1.5z"/>
<path d="M258.4 187.4h1zM258.4 186.6h.5zM258.8 192.6v1.5zM258.4 185.9h1zM259.9 185.9v1zM259.9 186.9l.5 .5zM260.4 187.4l.6-.5zM261 185.9v1zM261.5 186.4h.2zM261.5 186.4v.2zM261.5 187.2h.2zM261.5 187.2v.2z"/>
<path d="M261.7 186.4v.2zM261.5 186.6h.2zM261.7 187.2v.2zM261.5 187.4h.2zM255.9 185h9.3zM265.2 185v6.7zM265.2 191.7v3.3z"/>
<circle cx="149.5" cy="57.6" r=".34"/>
<circle cx="149.5" cy="49.2" r=".34"/>
<circle cx="151.2" cy="59.3" r=".34"/>
<circle cx="151.2" cy="50.9" r=".34"/>
<circle cx="184.7" cy="57.6" r=".34"/>
<circle cx="186.4" cy="59.3" r=".34"/>
<circle cx="38.9" cy="66" r=".34"/>
<circle cx="40.6" cy="64.3" r=".34"/>
<circle cx="70.7" cy="64.3" r=".34"/>
<circle cx="70.7" cy="74.4" r=".34"/>
<circle cx="85.8" cy="66" r=".34"/>
<circle cx="126" cy="76" r=".34"/>
<circle cx="126" cy="66" r=".34"/>
<circle cx="146.2" cy="77.7" r=".34"/>
<circle cx="161.2" cy="76" r=".34"/>
<circle cx="171.3" cy="77.7" r=".34"/>
<circle cx="181.4" cy="77.7" r=".34"/>
<circle cx="57.3" cy="96.1" r=".34"/>
<circle cx="57.3" cy="91.1" r=".34"/>
<circle cx="80.8" cy="96.1" r=".34"/>
<circle cx="85.8" cy="94.5" r=".34"/>
<circle cx="90.8" cy="92.8" r=".34"/>
<circle cx="95.9" cy="91.1" r=".34"/>
<circle cx="100.9" cy="89.4" r=".34"/>
<circle cx="105.9" cy="87.8" r=".34"/>
<circle cx="111" cy="86.1" r=".34"/>
<circle cx="116" cy="84.4" r=".34"/>
<circle cx="126" cy="104.5" r=".34"/>
<circle cx="146.2" cy="109.6" r=".34"/>
<circle cx="149.5" cy="102.8" r=".34"/>
<circle cx="151.2" cy="104.5" r=".34"/>
<circle cx="161.2" cy="104.5" r=".34"/>
<circle cx="181.4" cy="109.6" r=".34"/>
<circle cx="184.7" cy="102.8" r=".34"/>
<circle cx="186.4" cy="104.5" r=".34"/>
<circle cx="65.7" cy="131.3" r=".34"/>
<circle cx="69" cy="124.6" r=".34"/>
<circle cx="84.1" cy="124.6" r=".34"/>
<circle cx="105.9" cy="124.6" r=".34"/>
<circle cx="112.6" cy="124.6" r=".34"/>
<circle cx="112.6" cy="139.7" r=".34"/>
<circle cx="126" cy="128" r=".34"/>
<circle cx="146.2" cy="133" r=".34"/>
<circle cx="149.5" cy="126.3" r=".34"/>
<circle cx="151.2" cy="128" r=".34"/>
<circle cx="161.2" cy="128" r=".34"/>
<circle cx="181.4" cy="133" r=".34"/>
<circle cx="184.7" cy="126.3" r=".34"/>
<circle cx="186.4" cy="128" r=".34"/>
</g>
<g fill="#000" stroke="#000" stroke-width=".28">
<path d="M135.3 55.9h5zM135.3 55.9v10.1zM170.5 55.9h5zM170.5 55.9v10.1zM61.5 62.6v10.1zM61.5 72.7h5zM61.5 62.6h5zM66.5 62.6v10.1zM89.2 62.6v6.7zM89.2 69.3h6.7zM89.2 62.6h6.7zM140.3 55.9v10.1z"/>
<path d="M135.3 66h5zM175.5 55.9v10.1zM170.5 66h5zM135.3 101.2h5zM135.3 101.2v10zM140.3 101.2v10zM135.3 111.2h5zM170.5 101.2h5zM170.5 101.2v10zM175.5 101.2v10zM170.5 111.2h5zM90.8 128h6.7z"/>
<path d="M90.8 123v5zM97.5 123v5zM90.8 123h6.7zM135.3 124.6h5zM135.3 124.6v10.1zM140.3 124.6v10.1zM135.3 134.7h5zM170.5 124.6h5zM170.5 124.6v10.1zM175.5 124.6v10.1zM170.5 134.7h5zM135.3 143.1h5z"/>
<path d="M135.3 143.1v10zM140.3 143.1v10zM135.3 153.1h5zM170.5 143.1h5zM170.5 143.1v10zM175.5 143.1v10zM170.5 153.1h5z"/>
</g>
<g fill="#000" stroke="#000" stroke-width=".42">
<path d="M136.1 59.3h.8zM136.1 57.6h.8zM138.6 59.3h.8zM138.6 57.6h.8zM171.3 59.3h.8zM171.3 57.6h.8zM173.8 59.3h.8zM173.8 57.6h.8zM62.3 71h.9zM62.3 69.3h.9zM62.3 67.6h.9zM62.3 66h.9z"/>
<path d="M62.3 64.3h.9zM64.9 71h.8zM64.9 69.3h.8zM64.9 67.6h.8zM64.9 66h.8zM64.9 64.3h.8zM136.1 64.3h.8zM136.1 62.6h.8zM136.1 60.9h.8zM138.6 64.3h.8zM138.6 62.6h.8zM138.6 60.9h.8z"/>
<path d="M171.3 64.3h.8zM171.3 62.6h.8zM171.3 60.9h.8zM173.8 64.3h.8zM173.8 62.6h.8zM173.8 60.9h.8zM136.1 109.6h.8zM136.1 107.9h.8zM136.1 106.2h.8zM136.1 104.5h.8zM136.1 102.8h.8zM138.6 109.6h.8z"/>
<path d="M138.6 107.9h.8zM138.6 106.2h.8zM138.6 104.5h.8zM138.6 102.8h.8zM171.3 109.6h.8zM171.3 107.9h.8zM171.3 106.2h.8zM171.3 104.5h.8zM171.3 102.8h.8zM173.8 109.6h.8zM173.8 107.9h.8zM173.8 106.2h.8z"/>
<path d="M173.8 104.5h.8zM173.8 102.8h.8zM136.1 133h.8zM136.1 131.3h.8zM136.1 129.7h.8zM136.1 128h.8zM136.1 126.3h.8zM138.6 133h.8zM138.6 131.3h.8zM138.6 129.7h.8zM138.6 128h.8zM138.6 126.3h.8z"/>
<path d="M171.3 133h.8zM171.3 131.3h.8zM171.3 129.7h.8zM171.3 128h.8zM171.3 126.3h.8zM173.8 133h.8zM173.8 131.3h.8zM173.8 129.7h.8zM173.8 128h.8zM173.8 126.3h.8zM136.1 151.4h.8zM136.1 149.8h.8z"/>
<path d="M136.1 148.1h.8zM136.1 146.4h.8zM136.1 144.7h.8zM138.6 151.4h.8zM138.6 149.8h.8zM138.6 148.1h.8zM138.6 146.4h.8zM138.6 144.7h.8zM171.3 151.4h.8zM171.3 149.8h.8zM171.3 148.1h.8zM171.3 146.4h.8z"/>
<path d="M171.3 144.7h.8zM173.8 151.4h.8zM173.8 149.8h.8zM173.8 148.1h.8zM173.8 146.4h.8zM173.8 144.7h.8z"/>
</g>
<g fill="none" stroke="#000" stroke-width=".18">
<path d="M72.4 70.5a2.64 2.64 0 0 1 3.3 0M62.3 81.9a1.67 1.67 0 0 0 1.7 1.7 1.67 1.67 0 0 0 1.7-1.7M67.4 129.2a2.69 2.69 0 0 1 3.3 0M85.7 130.9a2.65 2.65 0 0 0-3.2 0M104.3 129.2a2.72 2.72 0 0 1 3.2 0"/>
<circle cx="131.1" cy="55.1" r=".85"/>
<circle cx="166.3" cy="55.1" r=".85"/>
<circle cx="171.3" cy="75.2" r=".85"/>
<circle cx="131.1" cy="100.3" r=".85"/>
<circle cx="166.3" cy="100.3" r=".85"/>
<circle cx="59.8" cy="124.6" r=".85"/>
<circle cx="59.8" cy="128" r=".85"/>
<circle cx="112.6" cy="122.1" r=".85"/>
<circle cx="131.1" cy="123.8" r=".85"/>
<circle cx="166.3" cy="123.8" r=".85"/>
<circle cx="131.1" cy="142.2" r=".85"/>
<circle cx="166.3" cy="142.2" r=".85"/>
</g>
<path d="M72.6 68.8l.6 .1zM72.8 68.5l.1 .6zM85 129.1l.6 .1zM85.3 128.9l.1 .6zM106.8 127.5l.6 .1zM107.1 127.2v.6z" fill="#000" stroke="#000" stroke-width=".18"/>
<path d="M8.7 20.7v174.3zM8.7 20.7h256.5zM8.7 195h256.5zM265.2 20.7v174.3z" fill="#000" stroke="#000" stroke-width=".21"/>
<path d="M95.9 62.6a3.4 3.4 0 0 1 3.3 3.4 3.4 3.4 0 0 1-3.3 3.3" fill="none" stroke="#000" stroke-width=".28"/>
<g font-size="1.8">
<text x="129.8" y="53.8">+5V</text>
<text x="165" y="53.8">+5V</text>
<text x="136.1" y="55.4">EXP0</text>
<text x="171.3" y="55.4">EXP1</text>
<text x="49.7" y="64.3">SCLK</text>
<text x="50" y="66">SDIN</text>
<text x="61.5" y="62.1">Oi-BUS</text>
<text x="73.6" y="62.6" transform="rotate(-90 73.6 62.6)">+5V</text>
<text x="79.1" y="66">RST\</text>
<text x="89.2" y="62.2">U2</text>
<text x="47.4" y="69.3">DIO_CS\</text>
<text x="74.7" y="68.9">C4</text>
<text x="89.2" y="71">74AHC1G08DBV</text>
<text x="138.5" y="67.6">J1</text>
<text x="173.7" y="67.6">J2</text>
<text x="61.5" y="74.3">J11</text>
<text x="74.7" y="72.1">4.7uf</text>
<text x="170" y="73.9">+5V</text>
<text x="48.9" y="82.7">SCLK</text>
<text x="61.1" y="81.5">U1</text>
<text x="73.6" y="82.7" transform="rotate(-90 73.6 82.7)">+5V</text>
<text x="48.9" y="84.4">SDIN</text>
<text x="48.9" y="86.1">SDOUT</text>
<text x="47.3" y="92.8">DIO_CS\</text>
<text x="52.6" y="90.6">+5V</text>
<text x="61.1" y="98.7">MCP230S08</text>
<text x="129.8" y="99.1">+5V</text>
<text x="136.1" y="100.7">EXP2</text>
<text x="165" y="99.1">+5V</text>
<text x="171.3" y="100.7">EXP3</text>
<text x="79.6" y="102.3" transform="rotate(-90 79.6 102.3)">LED1</text>
<text x="83.1" y="107.1" transform="rotate(-90 83.1 107.1)">470</text>
<text x="84.6" y="102.3" transform="rotate(-90 84.6 102.3)">LED2</text>
<text x="88.1" y="107.1" transform="rotate(-90 88.1 107.1)">470</text>
<text x="89.6" y="102.3" transform="rotate(-90 89.6 102.3)">LED3</text>
<text x="93.2" y="107.1" transform="rotate(-90 93.2 107.1)">470</text>
<text x="94.7" y="102.3" transform="rotate(-90 94.7 102.3)">LED4</text>
<text x="98.2" y="107.1" transform="rotate(-90 98.2 107.1)">470</text>
<text x="99.7" y="102.3" transform="rotate(-90 99.7 102.3)">LED5</text>
<text x="103.2" y="107.1" transform="rotate(-90 103.2 107.1)">470</text>
<text x="104.7" y="102.3" transform="rotate(-90 104.7 102.3)">LED6</text>
<text x="108.3" y="107.1" transform="rotate(-90 108.3 107.1)">470</text>
<text x="109.8" y="102.3" transform="rotate(-90 109.8 102.3)">LED7</text>
<text x="113.3" y="107.1" transform="rotate(-90 113.3 107.1)">470</text>
<text x="114.8" y="102.3" transform="rotate(-90 114.8 102.3)">LED8</text>
<text x="118.3" y="107.1" transform="rotate(-90 118.3 107.1)">470</text>
<text x="119.3" y="105.8" transform="rotate(-90 119.3 105.8)">+5V</text>
<text x="119.8" y="103" transform="rotate(-90 119.8 103)">470</text>
<text x="121.5" y="102.5" transform="rotate(-90 121.5 102.5)">RN1_</text>
<text x="81.4" y="109.6" transform="rotate(-90 81.4 109.6)">RN1-1</text>
<text x="86.5" y="109.6" transform="rotate(-90 86.5 109.6)">RN1-2</text>
<text x="91.5" y="109.6" transform="rotate(-90 91.5 109.6)">RN1-3</text>
<text x="96.5" y="109.6" transform="rotate(-90 96.5 109.6)">RN1-4</text>
<text x="101.6" y="109.6" transform="rotate(-90 101.6 109.6)">RN1-5</text>
<text x="106.6" y="109.6" transform="rotate(-90 106.6 109.6)">RN1-6</text>
<text x="111.6" y="109.6" transform="rotate(-90 111.6 109.6)">RN1-7</text>
<text x="116.6" y="109.6" transform="rotate(-90 116.6 109.6)">RN1-8</text>
<text x="138.5" y="112.9">J3</text>
<text x="173.7" y="112.9">J4</text>
<text x="55.1" y="125.1">J9-1</text>
<text x="72.4" y="123">D1</text>
<text x="111.4" y="120.9">+5V</text>
<text x="129.8" y="122.5">+5V</text>
<text x="136.1" y="124.1">EXP4</text>
<text x="165" y="122.5">+5V</text>
<text x="171.3" y="124.1">EXP5</text>
<text x="55.1" y="128.4">J9-2</text>
<text x="69.7" y="127.6">C3</text>
<text x="69.7" y="130.8">0.1F</text>
<text x="72.4" y="127.1">1N5819</text>
<text x="81.4" y="129.2">C1</text>
<text x="95.9" y="129.7">U5</text>
<text x="95.9" y="131.3">NCP1117ST50T3G</text>
<text x="102.1" y="130.8">10uf</text>
<text x="103.2" y="127.6">C2</text>
<text x="80.3" y="132.4">10uf</text>
<text x="111.6" y="132.2" transform="rotate(-90 111.6 132.2)">R1</text>
<text x="114.8" y="132.2" transform="rotate(-90 114.8 132.2)">470</text>
<text x="115" y="137.7" transform="rotate(-90 115 137.7)">LED9</text>
<text x="116.6" y="136">TP1</text>
<text x="138.5" y="136.4">J5</text>
<text x="173.7" y="136.4">J6</text>
<text x="129.8" y="141">+5V</text>
<text x="136.1" y="142.6">EXP6</text>
<text x="165" y="141">+5V</text>
<text x="171.3" y="142.6">EXP7</text>
<text x="138.5" y="154.8">J7</text>
<text x="173.7" y="154.8">J8</text>
<text x="199.8" y="174.9">OVERTON INSTRUMENTS</text>
<text x="199.8" y="176.6">5431 Auburn Blvd #196</text>
<text x="199.8" y="178.3">Sacramento CA 95841</text>
<text x="250.1" y="176.6">www.microATE.net</text>
<text x="250.1" y="178.3">(916) 519-2463</text>
<text x="231.6" y="188.3">Designed by: Overton Claborne</text>
</g>
<g font-size="1.6">
<text x="133.8" y="57.4">1</text>
<text x="133.8" y="59">3</text>
<text x="141" y="57.4">2</text>
<text x="141" y="59">4</text>
<text x="169" y="57.4">1</text>
<text x="169" y="59">3</text>
<text x="176.2" y="57.4">2</text>
<text x="176.2" y="59">4</text>
<text x="60" y="64.1">2</text>
<text x="60" y="65.7">4</text>
<text x="67.2" y="64.1">1</text>
<text x="67.2" y="65.7">3</text>
<text x="86.8" y="64.1">1</text>
<text x="100.8" y="65.7">4</text>
<text x="133.8" y="60.7">5</text>
<text x="133.8" y="62.4">7</text>
<text x="133.8" y="64.1">9</text>
<text x="141" y="60.7">6</text>
<text x="141" y="62.4">8</text>
<text x="141" y="64.1">10</text>
<text x="169" y="60.7">5</text>
<text x="169" y="62.4">7</text>
<text x="169" y="64.1">9</text>
<text x="176.2" y="60.7">6</text>
<text x="176.2" y="62.4">8</text>
<text x="176.2" y="64.1">10</text>
<text x="59.2" y="70.8">10</text>
<text x="60" y="67.4">6</text>
<text x="60" y="69.1">8</text>
<text x="67.2" y="67.4">5</text>
<text x="67.2" y="69.1">7</text>
<text x="67.2" y="70.8">9</text>
<text x="86.8" y="67.4">2</text>
<text x="59.6" y="82.5">1</text>
<text x="67.6" y="82.5">18</text>
<text x="59.6" y="84.2">2</text>
<text x="59.6" y="85.8">3</text>
<text x="59.6" y="87.5">4</text>
<text x="59.6" y="89.2">5</text>
<text x="67.6" y="89.2">14</text>
<text x="67.6" y="87.5">15</text>
<text x="67.6" y="85.8">16</text>
<text x="67.6" y="84.2">17</text>
<text x="59.6" y="90.9">6</text>
<text x="59.6" y="92.6">7</text>
<text x="59.6" y="94.2">8</text>
<text x="59.6" y="95.9">9</text>
<text x="67.6" y="95.9">10</text>
<text x="67.6" y="94.2">11</text>
<text x="67.6" y="92.6">12</text>
<text x="67.6" y="90.9">13</text>
<text x="80.5" y="104.3" transform="rotate(-90 80.5 104.3)">2</text>
<text x="85.6" y="104.3" transform="rotate(-90 85.6 104.3)">3</text>
<text x="90.6" y="104.3" transform="rotate(-90 90.6 104.3)">4</text>
<text x="95.6" y="104.3" transform="rotate(-90 95.6 104.3)">5</text>
<text x="100.7" y="104.3" transform="rotate(-90 100.7 104.3)">6</text>
<text x="105.7" y="104.3" transform="rotate(-90 105.7 104.3)">7</text>
<text x="110.7" y="104.3" transform="rotate(-90 110.7 104.3)">8</text>
<text x="115.7" y="104.3" transform="rotate(-90 115.7 104.3)">9</text>
<text x="120.8" y="103.9" transform="rotate(-90 120.8 103.9)">1</text>
<text x="133.8" y="102.6">1</text>
<text x="133.8" y="104.3">3</text>
<text x="133.8" y="106">5</text>
<text x="133.8" y="107.6">7</text>
<text x="141" y="102.6">2</text>
<text x="141" y="104.3">4</text>
<text x="141" y="106">6</text>
<text x="141" y="107.6">8</text>
<text x="169" y="102.6">1</text>
<text x="169" y="104.3">3</text>
<text x="169" y="106">5</text>
<text x="169" y="107.6">7</text>
<text x="176.2" y="102.6">2</text>
<text x="176.2" y="104.3">4</text>
<text x="176.2" y="106">6</text>
<text x="176.2" y="107.6">8</text>
<text x="133.8" y="109.3">9</text>
<text x="141" y="109.3">10</text>
<text x="169" y="109.3">9</text>
<text x="176.2" y="109.3">10</text>
<text x="60.9" y="124.4">1</text>
<text x="91.3" y="125.1">IN</text>
<text x="94.3" y="125.1">OUT</text>
<text x="60.9" y="127.8">2</text>
<text x="92.8" y="127.5">ADJ</text>
<text x="133.8" y="126.1">1</text>
<text x="133.8" y="127.8">3</text>
<text x="133.8" y="129.4">5</text>
<text x="133.8" y="131.1">7</text>
<text x="141" y="126.1">2</text>
<text x="141" y="127.8">4</text>
<text x="141" y="129.4">6</text>
<text x="141" y="131.1">8</text>
<text x="169" y="126.1">1</text>
<text x="169" y="127.8">3</text>
<text x="169" y="129.4">5</text>
<text x="169" y="131.1">7</text>
<text x="176.2" y="126.1">2</text>
<text x="176.2" y="127.8">4</text>
<text x="176.2" y="129.4">6</text>
<text x="176.2" y="131.1">8</text>
<text x="133.8" y="132.8">9</text>
<text x="141" y="132.8">10</text>
<text x="169" y="132.8">9</text>
<text x="176.2" y="132.8">10</text>
<text x="133.8" y="144.5">1</text>
<text x="133.8" y="146.2">3</text>
<text x="133.8" y="147.9">5</text>
<text x="133.8" y="149.5">7</text>
<text x="141" y="144.5">2</text>
<text x="141" y="146.2">4</text>
<text x="141" y="147.9">6</text>
<text x="141" y="149.5">8</text>
<text x="169" y="144.5">1</text>
<text x="169" y="146.2">3</text>
<text x="169" y="147.9">5</text>
<text x="169" y="149.5">7</text>
<text x="176.2" y="144.5">2</text>
<text x="176.2" y="146.2">4</text>
<text x="176.2" y="147.9">6</text>
<text x="176.2" y="149.5">8</text>
<text x="133.8" y="151.2">9</text>
<text x="141" y="151.2">10</text>
<text x="169" y="151.2">9</text>
<text x="176.2" y="151.2">10</text>
</g>
</svg>
